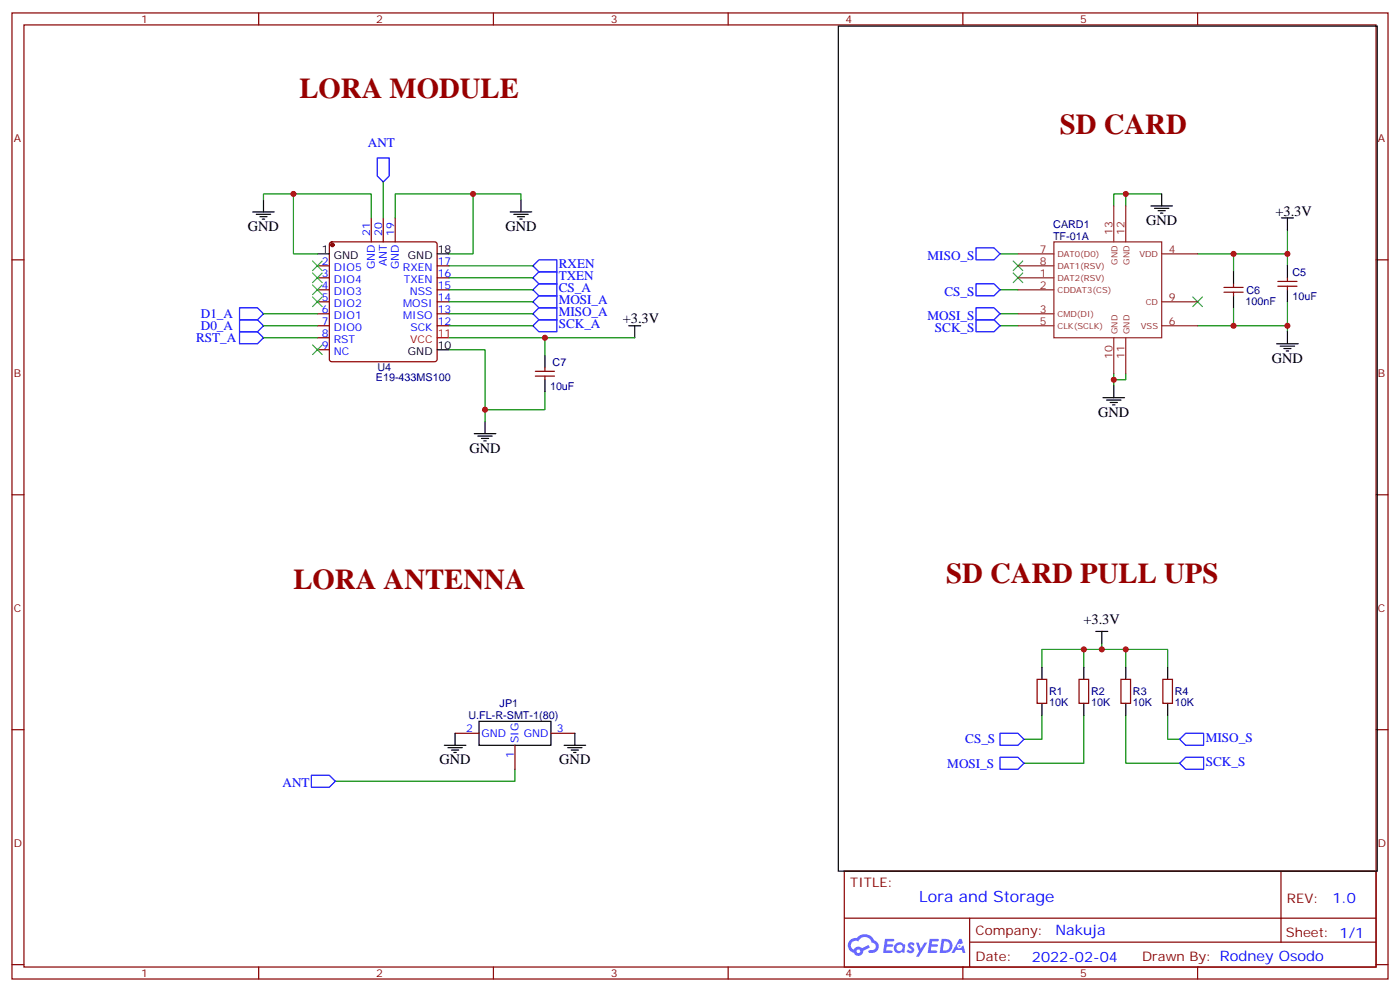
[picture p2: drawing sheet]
<svg xmlns="http://www.w3.org/2000/svg" width="412mm" height="292mm" viewBox="0 0 412 292" stroke-linecap="round" stroke-linejoin="round" font-family="sans-serif">
<g fill="none" stroke="#870000" stroke-width=".35">
<path d="M3.5 3.8h405.4v284.3h-405.4zM7.1 7.3h398.2v277.3h-398.2zM76.2 3.8v3.5M145.3 3.8v3.5M214.5 3.8v3.5M283.6 3.8v3.5M352.8 3.8v3.5M3.5 76.5h3.6M405.3 76.5h3.6M3.5 145.6h3.6M405.3 145.6h3.6M3.5 214.8h3.6"/>
<path d="M405.3 214.8h3.6M248.7 256.4h156.6v28.2h-156.6zM377.3 256.4v20.9M248.7 270.2h156.5M285.6 277.3h119.6M285.6 270.2v14.2M3.5 283.9h3.6M76.2 284.6v3.5M145.3 284.6v3.5M214.5 284.6v3.5M283.6 284.6v3.5M352.8 284.6v3.5"/>
<path d="M405.3 283.9h3.6"/>
</g>
<g fill="#5487ff">
<path d="M267.7 277.6a1.22 1.22 0 0 1 1.7 .2l-.4 .6a.47 .47 0 0 0-.3-.4 .47 .47 0 0 0-.5 .2l.1 .2a1.14 1.14 0 0 1 .8 1.8 1.14 1.14 0 0 1-1.9 0l-.2-.2 .5-.6 .7 .5a.29 .29 0 0 0 .3-.3 .29 .29 0 0 0-.2-.3 1.04 1.04 0 0 1-.6-1.7z"/>
<path d="M260.7 276.3h2.4l.3 .2-.2 .5-1.8 .1-.1 .8h1.5l.3 .4-.3 .4h-1.6l-.2 1.1h1.7l.2 .3-.2 .3-2.6 .1z"/>
<path d="M273.8 276.3h2.4l.3 .2-.1 .5-1.8 .1-.2 .8h1.6l.3 .4-.4 .4h-1.6l-.1 1.1h1.7l.2 .3-.2 .3-2.6 .1z"/>
<path d="M282.6 276.3h.7l.3 1.3-.6 .3a.69 .69 0 0 0-1 .3 .69 .69 0 0 0 .4 .9 .69 .69 0 0 0 .9-.6l.5-.2 .6 2.2h-.8l-.2-.9h-1.8l-.5 .9h-.8z"/>
<path d="M269.8 277.4h.8l.6 1.8 1.1-1.8h.9l-2.6 4.2h-.8l.9-1.5z"/>
<path d="M277.4 276.3l-.6 4.2h1.3a2.11 2.11 0 0 0 2.5-2.1 2.11 2.11 0 0 0-2.5-2.1zM278.1 277.1a1.39 1.39 0 0 1 1.7 1.4 1.39 1.39 0 0 1-1.8 1.3h-.3z"/>
<path d="M263.7 277.9a1.54 1.54 0 0 0-.1 2.2 1.54 1.54 0 0 0 2.2 .1l.6 .3 .3-2.3-.2-.3h-.4a1.49 1.49 0 0 0-2.4 0zM264 278.9a.94 .94 0 0 1 1.8 0 .94 .94 0 0 1-1.8 0z"/>
<path d="M250.4 276.7a2.18 2.18 0 0 0 1.1 3.7 1.44 1.44 0 0 0 1.6 .9 1.44 1.44 0 0 0 1.2-1.4l2-1.1-.5-.7-1.9 1a1.47 1.47 0 0 0-2.4 .4 1.39 1.39 0 0 1-.7-1.9 1.39 1.39 0 0 1 2-.5 2.12 2.12 0 0 1 2.2-1.3 2.12 2.12 0 0 1 1.9 1.7 1.14 1.14 0 0 1 1.1 1.4 1.14 1.14 0 0 1-1.7 .7 .43 .43 0 0 0-.5 .4 .43 .43 0 0 0 .4 .5 1.98 1.98 0 0 0 2.5-1.2 1.98 1.98 0 0 0-1.2-2.6 3.1 3.1 0 0 0-5.3-.6l-.9 .1zM252.3 280a.55 .55 0 0 1 1.1 0 .55 .55 0 0 1-1.1 0z"/>
<circle cx="282.6" cy="278.4" r=".26"/>
</g>
<g fill="none" stroke="#008700" stroke-width=".35">
<path d="M77.6 58.8v-1.7h8.8v17.6h7.1M86.4 57.1h23v7M112.9 53.6v10.5M139.3 57.1h-22.9v7M153.5 58.8v-1.7h-14.2v17.6h-7M331.6 57.1v3.5M342.2 57.1h-14.1v3.5M132.3 78.2h24.7M294.6 74.7h5.3M352.8 74.7h26.4v3.5M363.4 74.7v5.3M379.2 67.7v7"/>
<path d="M77.6 95.9h15.9M77.6 92.4h15.9M77.6 99.4h15.9M132.3 95.9h24.7M132.3 92.4h24.7M132.3 85.3h24.7M132.3 88.8h24.7M132.3 81.8h24.7M132.3 99.4h54.7M160.5 99.4v5.3M294.6 95.9h5.3M294.6 92.4h5.3"/>
<path d="M294.6 85.3h5.3M363.4 90.6v5.3M379.2 88.8v7.1h-26.4M379.2 95.9v1.7M132.3 102.9h10.6v21.2M160.5 115.3v5.3h-17.6M328.1 110v1.8h3.5v-1.8M328.1 111.8v1.7M319.3 191.1v5.3M324.6 191.1h19.4v5.3M324.6 189.4v1.7h-17.7v5.3M331.6 191.1v5.3"/>
<path d="M306.9 210.5v7.1h-5.3M319.3 210.5v14.1h-17.7M331.6 210.5v14.1h15.9M344 210.5v7.1h3.5M151.7 226.4v3.5h-52.9"/>
</g>
<g fill="none" stroke="#00f" stroke-width=".35">
<path d="M111.1 46.5h3.6v5.3l-1.8 1.8-1.8-1.8zM157 78.2l1.7-1.7h5.3v3.5h-5.3zM287.5 73h5.3l1.8 1.7-1.8 1.8h-5.3zM70.6 97.6h5.2l1.8 1.8-1.8 1.8h-5.2zM70.6 94.1h5.2l1.8 1.8-1.8 1.7h-5.2zM70.6 90.6h5.2l1.8 1.8-1.8 1.7h-5.2zM157 81.8l1.7-1.8h5.3v3.5h-5.3zM157 88.8l1.7-1.7h5.3v3.5h-5.3zM157 85.3l1.7-1.8h5.3v3.6h-5.3zM157 95.9l1.7-1.8h5.3v3.5h-5.3zM157 92.4l1.7-1.8h5.3v3.5h-5.3zM287.5 94.1h5.3l1.8 1.8-1.8 1.7h-5.3z"/>
<path d="M287.5 90.6h5.3l1.8 1.8-1.8 1.7h-5.3zM287.5 83.5h5.3l1.8 1.8-1.8 1.8h-5.3zM294.6 215.8h5.3l1.7 1.8-1.7 1.8h-5.3zM349.2 215.8h5.3v3.6h-5.3l-1.7-1.8zM91.7 228.2h5.3l1.8 1.7-1.8 1.8h-5.3zM294.6 222.9h5.3l1.7 1.7-1.7 1.8h-5.3zM347.5 224.6l1.7-1.7h5.3v3.5h-5.3z"/>
</g>
<g fill="none" stroke="#000" stroke-width=".35">
<path d="M246.9 7.7h158.8v248.7h-158.8zM77.6 58.8v3.6M153.5 58.8v3.6M342.2 57.1v3.5M74.4 62.4h6.4M75.5 63.1h4.2M76.6 63.8h2.1M77.3 64.5h.7M93.5 74.7h3.5M128.8 74.7h3.5M150.3 62.4h6.3M151.3 63.1h4.3"/>
<path d="M152.4 63.8h2.1M153.1 64.5h.7M339 60.6h6.4M340.1 61.3h4.2M341.1 62h2.2M341.8 62.7h.7M377.5 64.1h3.5M379.2 64.1v3.6M379.2 78.2v3.6M185.2 95.9h3.5M187 95.9v3.5M363.4 80v3.5"/>
<path d="M363.4 87.1v3.5M379.2 85.3v3.5M379.2 97.6v3.6M128.8 102.9h3.5M160.5 104.7v3.5M160.5 111.8v3.5M324.9 117.1h6.4M326 117.8h4.2M327 118.5h2.1M327.7 119.2h.7M328.1 113.5v3.6M376.1 101.2h6.3"/>
<path d="M377.1 101.9h4.3M378.2 102.6h2.1M378.9 103.3h.7M139.7 127.6h6.3M140.8 128.3h4.2M141.8 129h2.1M142.5 129.8h.7M142.9 124.1v3.5M306.9 196.4v3.6M319.3 196.4v3.6M322.8 185.8h3.5M324.6 185.8v3.6"/>
<path d="M331.6 196.4v3.6M344 196.4v3.6M130.9 219.4h6.3M134.1 215.8v3.6M141.1 212.3h21.2v7.1h-21.2zM166.2 219.4h6.3M169.3 215.8v3.6M306.9 207v3.5M319.3 207v3.5M331.6 207v3.5M344 207v3.5M131.9 220.1h4.3"/>
<path d="M133 220.8h2.1M133.7 221.5h.7M167.2 220.1h4.2M168.3 220.8h2.1M169 221.5h.7"/>
</g>
<g fill="none" stroke="#3c3" stroke-width=".35">
<path d="M92.1 76.8l2.8 2.9M94.9 76.8l-2.8 2.9M298.4 76.8l2.9 2.9M301.3 76.8l-2.9 2.9M92.1 80.4l2.8 2.8M92.1 83.9l2.8 2.8M92.1 87.4l2.8 2.8M94.9 80.4l-2.8 2.8M94.9 83.9l-2.8 2.8M94.9 87.4l-2.8 2.8M298.4 80.4l2.9 2.8M301.3 80.4l-2.9 2.8"/>
<path d="M351.4 87.4l2.8 2.8M354.2 87.4l-2.8 2.8M92.1 101.5l2.8 2.9M94.9 101.5l-2.8 2.9"/>
</g>
<g fill="none" stroke="#8c2424" stroke-width=".35">
<path d="M299.9 74.7h10.5M299.9 78.2h10.5M310.4 71.2h31.8v28.2h-31.8zM328.1 60.6v10.6M331.6 60.6v10.6M342.2 74.7h10.6M299.9 81.8h10.5M299.9 85.3h10.5M299.9 92.4h10.5M299.9 95.9h10.5M328.1 99.4v10.6M331.6 99.4v10.6"/>
<path d="M342.2 95.9h10.6M342.2 88.8h10.6"/>
</g>
<g fill="none" stroke="#870000" stroke-width=".35">
<path d="M93.5 78.2h3.5M97.2 71.4l.5-.2h30.4l.5 .2 .2 .5v33.9l-.3 .5-.4 .2h-30.4l-.5-.3-.2-.4v-33.9zM109.4 64.1v7.1M112.9 64.1v7.1M116.4 64.1v7.1M128.8 78.2h3.5M93.5 81.8h3.5M93.5 85.3h3.5M93.5 88.8h3.5M93.5 92.4h3.5M93.5 95.9h3.5M93.5 99.4h3.5"/>
<path d="M128.8 81.8h3.5M128.8 85.3h3.5M128.8 88.8h3.5M128.8 92.4h3.5M128.8 95.9h3.5M360.5 86h5.7M360.5 84.6h5.7M363.4 83.5v1.1M363.4 86v1.1M376.4 82.8h5.7M376.4 84.2h5.7M379.2 81.8v1"/>
<path d="M379.2 84.2v1.1M93.5 102.9h3.5M157.7 109.3h5.6M157.7 110.7h5.6M160.5 108.2v1.1M160.5 110.7v1.1M305.5 200h2.8v7h-2.8zM317.9 200h2.8v7h-2.8zM330.2 200h2.8v7h-2.8zM342.5 200h2.9v7h-2.9zM134.1 215.8h7M151.7 219.4v7"/>
<path d="M162.3 215.8h7"/>
</g>
<circle cx="97.9" cy="72.1" r=".53" fill="#870000" stroke="#870000" stroke-width=".35"/>
<path d="M128.8 99.4h3.5" fill="none" stroke="#f00" stroke-width=".35"/>
<g fill="#c00">
<circle cx="328.1" cy="111.8" r=".88"/>
<circle cx="331.6" cy="57.1" r=".88"/>
<circle cx="379.2" cy="95.9" r=".88"/>
<circle cx="379.2" cy="74.7" r=".88"/>
<circle cx="363.4" cy="74.7" r=".88"/>
<circle cx="319.3" cy="191.1" r=".88"/>
<circle cx="331.6" cy="191.1" r=".88"/>
<circle cx="324.6" cy="191.1" r=".88"/>
<circle cx="86.4" cy="57.1" r=".88"/>
<circle cx="139.3" cy="57.1" r=".88"/>
<circle cx="160.5" cy="99.4" r=".88"/>
<circle cx="142.9" cy="120.6" r=".88"/>
<circle cx="363.4" cy="95.9" r=".88"/>
</g>
<g font-size="8.5" fill="#900">
<text x="88.2" y="28.9">LORA MODULE</text>
<text x="312.2" y="39.4">SD CARD</text>
<text x="86.4" y="173.5">LORA ANTENNA</text>
<text x="278.7" y="171.7">SD CARD PULL UPS</text>
</g>
<text font-size="4.6" fill="#00f" x="270.8" y="265.4">Lora and Storage</text>
<g font-size="4.2">
<text x="375.7" y="63.4">+3.3V</text>
<text x="73" y="68">GND</text>
<text x="148.9" y="68">GND</text>
<text x="337.6" y="66.3">GND</text>
<text x="183.4" y="95.2">+3.3V</text>
<text x="374.6" y="106.8">GND</text>
<text x="323.5" y="122.7">GND</text>
<text x="138.3" y="133.3">GND</text>
<text x="319.1" y="183.7">+3.3V</text>
<text x="129.5" y="225">GND</text>
<text x="164.7" y="225">GND</text>
</g>
<g font-size="4.2" fill="#00f">
<text x="392.5" y="265.7">1.0</text>
<text x="310.9" y="275.2">Nakuja</text>
<text x="304" y="283">2022-02-04</text>
</g>
<g font-size="3.9" fill="#00f">
<text x="108.4" y="43.4">ANT</text>
<text x="273.2" y="76.5">MISO_S</text>
<text x="164.6" y="78.8">RXEN</text>
<text x="164.6" y="82.4">TXEN</text>
<text x="164.6" y="89.4">MOSI_A</text>
<text x="164.6" y="85.9">CS_A</text>
<text x="278.2" y="87.1">CS_S</text>
<text x="59.2" y="93.6">D1_A</text>
<text x="164.6" y="93">MISO_A</text>
<text x="273.2" y="94.1">MOSI_S</text>
<text x="57.7" y="100.7">RST_A</text>
<text x="59.2" y="97.1">D0_A</text>
<text x="164.6" y="96.5">SCK_A</text>
<text x="275.4" y="97.6">SCK_S</text>
<text x="284.3" y="218.8">CS_S</text>
<text x="355.2" y="218.3">MISO_S</text>
<text x="279" y="225.9">MOSI_S</text>
<text x="355.2" y="225.4">SCK_S</text>
<text x="83.2" y="231.6">ANT</text>
</g>
<g font-size="3.9" fill="#800">
<text x="250.5" y="261">TITLE:</text>
<text x="379.1" y="265.7">REV:</text>
<text x="287.4" y="275.2">Company:</text>
<text x="378.7" y="275.8">Sheet: 1/1</text>
<text x="287.4" y="282.9">Date:</text>
<text x="336.4" y="282.9">Drawn By: Rodney Osodo</text>
</g>
<g font-size="3.2" fill="#800">
<text x="41.6" y="6.8">1</text>
<text x="110.8" y="6.8">2</text>
<text x="179.9" y="6.8">3</text>
<text x="249.1" y="6.8">4</text>
<text x="318.2" y="6.8">5</text>
<text x="4.1" y="41.9">A</text>
<text x="405.9" y="41.9">A</text>
<text x="4.1" y="111.1">B</text>
<text x="405.9" y="111.1">B</text>
<text x="4.1" y="180.2">C</text>
<text x="405.9" y="180.2">C</text>
<text x="4.1" y="249.3">D</text>
<text x="405.9" y="249.3">D</text>
<text x="41.6" y="287.6">1</text>
<text x="110.8" y="287.6">2</text>
<text x="179.9" y="287.6">3</text>
<text x="249.1" y="287.6">4</text>
<text x="318.2" y="287.6">5</text>
</g>
<g font-size="3.2" fill="#00f">
<text x="109" y="69.4" transform="rotate(-90 109 69.4)">21</text>
<text x="112.5" y="69.4" transform="rotate(-90 112.5 69.4)">20</text>
<text x="116.1" y="69.4" transform="rotate(-90 116.1 69.4)">19</text>
<text x="94.8" y="77.9">2</text>
<text x="128.9" y="77.9">17</text>
<text x="94.8" y="81.4">3</text>
<text x="98.3" y="79.7">DIO5</text>
<text x="98.3" y="83.2">DIO4</text>
<text x="110.4" y="79.2" transform="rotate(-90 110.4 79.2)">GND</text>
<text x="113.9" y="78.4" transform="rotate(-90 113.9 78.4)">ANT</text>
<text x="117.5" y="79.2" transform="rotate(-90 117.5 79.2)">GND</text>
<text x="118.7" y="79.7">RXEN</text>
<text x="118.9" y="83.2">TXEN</text>
<text x="128.9" y="81.4">16</text>
<text x="94.8" y="84.9">4</text>
<text x="94.8" y="88.5">5</text>
<text x="98.3" y="86.7">DIO3</text>
<text x="120.7" y="86.7">NSS</text>
<text x="128.9" y="88.5">14</text>
<text x="128.9" y="84.9">15</text>
<text x="94.8" y="92">6</text>
<text x="94.8" y="95.5">7</text>
<text x="98.3" y="90.2">DIO2</text>
<text x="98.3" y="93.8">DIO1</text>
<text x="118.8" y="93.8">MISO</text>
<text x="118.8" y="90.2">MOSI</text>
<text x="128.9" y="95.5">12</text>
<text x="128.9" y="92">13</text>
<text x="94.8" y="99.1">8</text>
<text x="98.3" y="97.3">DIO0</text>
<text x="98.3" y="100.8">RST</text>
<text x="120.9" y="97.3">SCK</text>
<text x="94.8" y="102.6">9</text>
<text x="98.3" y="104.4">NC</text>
<text x="137.3" y="215.5">2</text>
<text x="164" y="215.5">3</text>
<text x="141.8" y="216.9">GND</text>
<text x="152.8" y="218.7" transform="rotate(-90 152.8 218.7)">SIG</text>
<text x="154.3" y="216.9">GND</text>
<text x="151.3" y="223.1" transform="rotate(-90 151.3 223.1)">1</text>
</g>
<g font-size="3.2" fill="#000080">
<text x="310.2" y="70.6">TF-01A</text>
<text x="310.3" y="67">CARD1</text>
<text x="380.7" y="81.2">C5</text>
<text x="366.9" y="89.7">100nF</text>
<text x="367.1" y="86.4">C6</text>
<text x="380.7" y="88.2">10uF</text>
<text x="162.8" y="107.6">C7</text>
<text x="110.7" y="112.2">E19-433MS100</text>
<text x="111.2" y="109.3">U4</text>
<text x="162" y="114.7">10uF</text>
<text x="147.2" y="208.2">JP1</text>
<text x="309" y="207.8">10K</text>
<text x="309" y="204.6">R1</text>
<text x="321.4" y="207.8">10K</text>
<text x="321.4" y="204.6">R2</text>
<text x="333.7" y="207.8">10K</text>
<text x="333.7" y="204.6">R3</text>
<text x="346.1" y="207.8">10K</text>
<text x="346.1" y="204.6">R4</text>
<text x="138" y="211.7">U.FL-R-SMT-1(80)</text>
</g>
<g font-size="3.2" fill="#8d2323">
<text x="327.7" y="69.1" transform="rotate(-90 327.7 69.1)">13</text>
<text x="331.3" y="69.1" transform="rotate(-90 331.3 69.1)">12</text>
<text x="306.3" y="74.4">7</text>
<text x="306.3" y="77.9">8</text>
<text x="344.3" y="74.4">4</text>
<text x="306.3" y="81.4">1</text>
<text x="306.3" y="84.9">2</text>
<text x="344.3" y="88.5">9</text>
<text x="306.3" y="92">3</text>
<text x="306.3" y="95.5">5</text>
<text x="344.3" y="95.5">6</text>
<text x="327.7" y="105.6" transform="rotate(-90 327.7 105.6)">10</text>
<text x="331.3" y="105.6" transform="rotate(-90 331.3 105.6)">11</text>
</g>
<g font-size="3.2">
<text x="94.8" y="74.4">1</text>
<text x="98.3" y="76.1">GND</text>
<text x="120.2" y="76.1">GND</text>
<text x="128.9" y="74.4">18</text>
<text x="120.2" y="104.4">GND</text>
<text x="128.9" y="102.6">10</text>
</g>
<g font-size="3.2" fill="#f00">
<text x="120.9" y="100.8">VCC</text>
<text x="128.9" y="99.1">11</text>
</g>
<g font-size="2.5" fill="#8d2323">
<text x="311.5" y="75.8">DAT0(D0)</text>
<text x="329.1" y="77.9" transform="rotate(-90 329.1 77.9)">GND</text>
<text x="332.7" y="77.9" transform="rotate(-90 332.7 77.9)">GND</text>
<text x="335.6" y="75.8">VDD</text>
<text x="311.5" y="82.8">DAT2(RSV)</text>
<text x="311.5" y="79.3">DAT1(RSV)</text>
<text x="311.5" y="86.4">CDDAT3(CS)</text>
<text x="337.5" y="89.9">CD</text>
<text x="311.5" y="93.4">CMD(DI)</text>
<text x="311.5" y="96.9">CLK(SCLK)</text>
<text x="329.1" y="98.4" transform="rotate(-90 329.1 98.4)">GND</text>
<text x="332.7" y="98.4" transform="rotate(-90 332.7 98.4)">GND</text>
<text x="336.1" y="96.9">VSS</text>
</g>
</svg>
